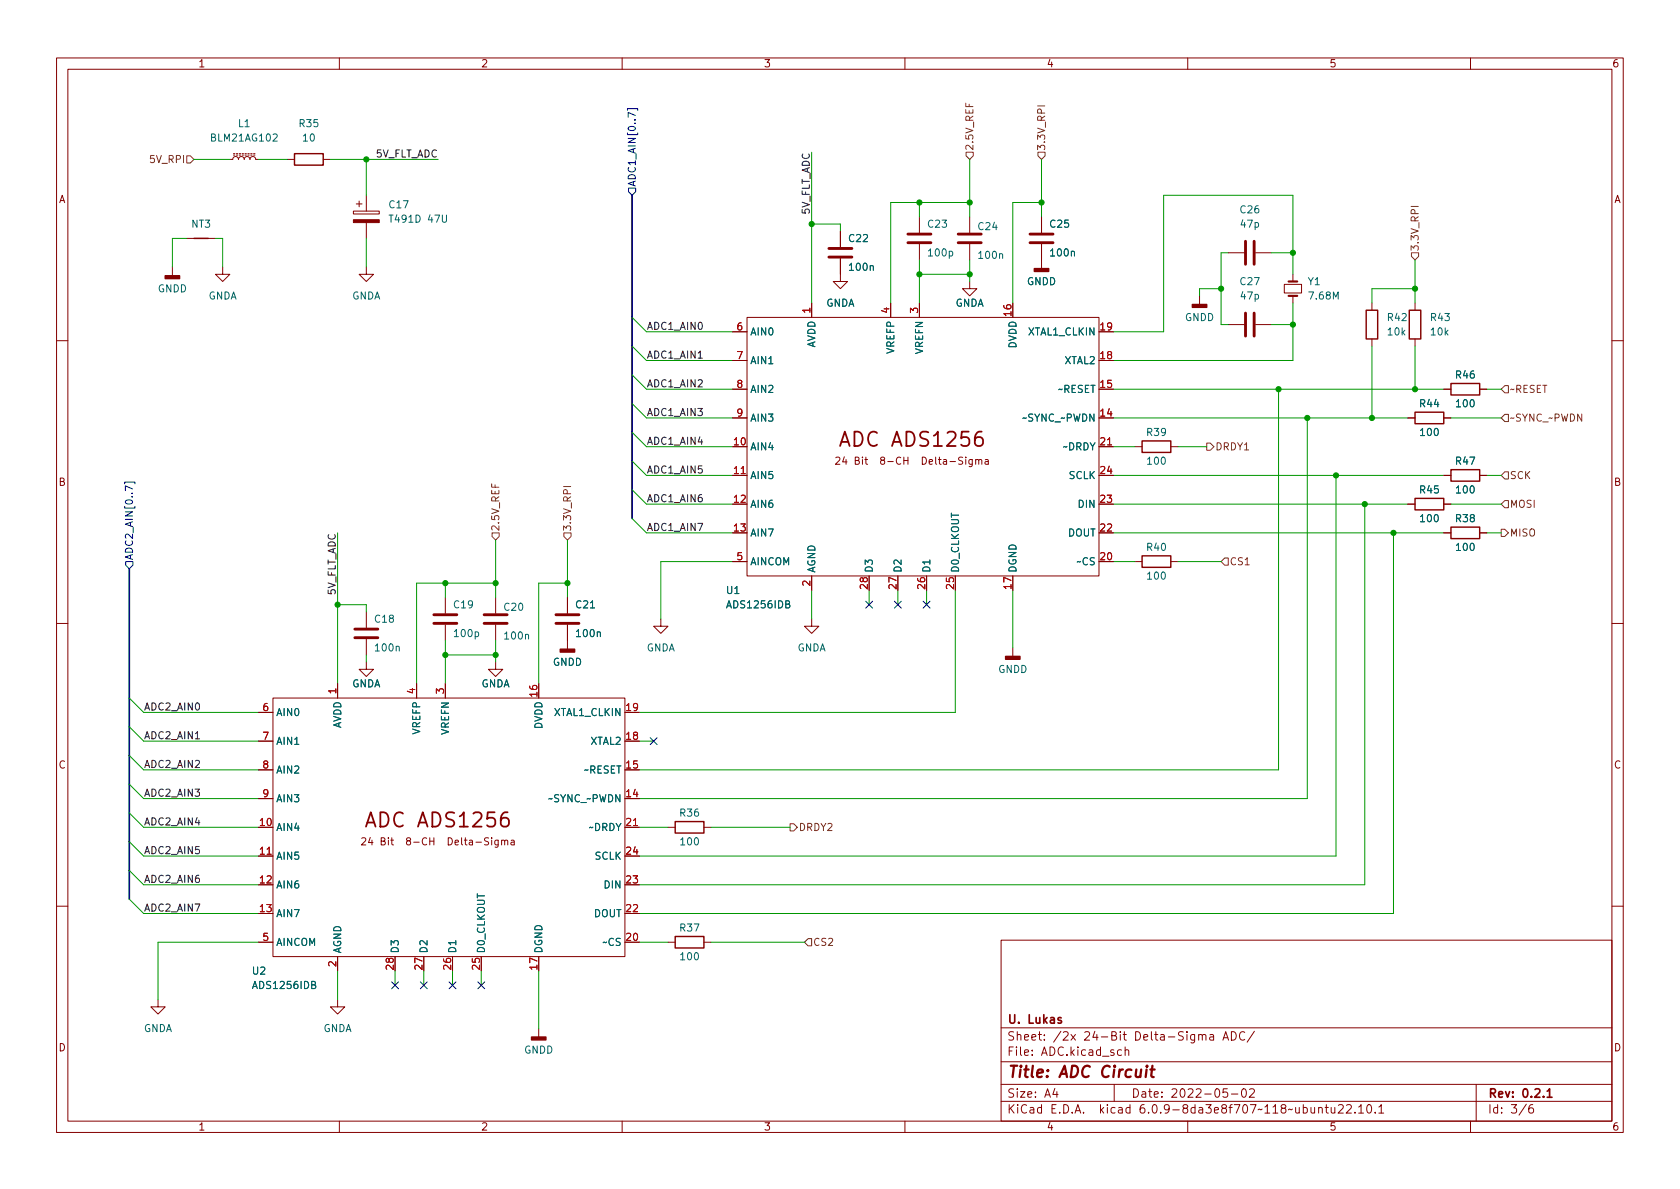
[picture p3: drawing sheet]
<svg xmlns="http://www.w3.org/2000/svg" width="297mm" height="210mm" viewBox="0 0 297 210" stroke-linecap="round" stroke-linejoin="round" font-family="sans-serif">
<g fill="none" stroke="#840000" stroke-width=".18">
<path d="M10 10.2h277v190.1h-277zM12 12.2h273v186.1h-273zM60 10.2v2M110 10.2v2M160 10.2v2M210 10.2v2M260 10.2v2M40.6 28.2h.5l.2-.4 .4-.1 .3 .1 .2 .4 .1-.3 .3-.2 .4 .1 .2 .4 .2-.4 .4-.1 .3 .2 .1 .3 .1-.4 .4-.1 .4 .1 .1 .4h.5M41.3 27.4h.2M41.3 27.2h.2M41.8 27.4h.2M41.8 27.2h.2"/>
<path d="M42.3 27.4h.2M42.3 27.2h.2M42.8 27.4h.3M42.8 27.2h.3M43.3 27.4h.3M43.3 27.2h.3M43.8 27.4h.3M43.8 27.2h.3M44.3 27.4h.3M44.3 27.2h.3M44.8 27.4h.3M44.8 27.2h.3"/>
<path d="M50.8 28.2h1.3M57.1 28.2h1.3M62.5 37.3h4.6v.5h-4.6zM63 36.1h1M63.5 35.6v1M64.8 34.5v2.8M64.8 39.4v2.8M162.6 38.3v2.8M171.4 38.3v2.8M184.1 38.3v2.8M30.5 47.2v1.6M33 42.2h5.1"/>
<path d="M39.4 47.2v1.3h1.2l-1.2 1.3-1.3-1.3h1.3M64.8 47.2v1.3h1.2l-1.2 1.3-1.3-1.3h1.3M129.5 58.7h2.6M132.1 56.1h62.2v45.7h-62.2zM143.5 53.6v2.5M148.6 45.7v4.1h1.3l-1.3 1.2-1.3-1.2h1.3M148.6 40.9v2.8M157.5 53.6v2.5M162.6 43.2v2.8M162.6 53.6v2.5M171.4 49.8v1.2h1.3l-1.3 1.3-1.2-1.3h1.2M171.4 43.2v2.8"/>
<path d="M184.1 43.2v4.3M212.1 52.3v1.5M217.2 44.7h2.8M217.2 57.4h2.8M222 44.7h2.8M222 57.4h2.8M227.1 50.3h3v1.5h-3zM228.6 48.5v1.3M228.6 52.3v1.3M242.6 53.6v1.3M242.6 59.9v1.3M250.2 53.6v1.3"/>
<path d="M250.2 59.9v1.3M10 60.2h2M129.5 63.7h2.6M129.5 68.8h2.6M129.5 73.9h2.6M194.3 79h2.5M200.7 79h1.2M207 79h1.3M248.9 73.9h1.3M255.3 68.8h1.2M255.3 73.9h1.2M261.6 68.8h1.3"/>
<path d="M285 60.2h2M129.5 84.1h2.6M129.5 99.3h2.6M147.8 81l.5-.2 .2 .4-.8 .9h.8M149.3 80.8l-.3 .9h.8M149.6 81.3v.8M171.9 81.3v1l-.2 .2h-.3M171.9 81.3h-.4l-.2 .2 .1 .5h.5M172.5 81.4l.2-.1h.3l.1 .8M172.5 81.3v.8M173.1 81.4l.1-.1h.3l.1 .8M174.2 81.3h.5v.8"/>
<path d="M174.7 81.6h-.4l-.2 .2 .2 .3 .4-.1M200.7 99.3h1.2M207 99.3h1.3M248.9 89.1h1.3M255.3 84.1h1.2M255.3 89.1h1.2M255.3 94.2h1.2M261.6 84.1h1.3M261.6 94.2h1.3M10 110.2h2M64.8 117.1v1.3h1.2l-1.2 1.2-1.3-1.2h1.3M64.8 108.2v2.8"/>
<path d="M64.8 113v2.8M78.7 105.7v2.8M78.7 110.5v2.8M87.6 117.1v1.3h1.3l-1.3 1.2-1.2-1.2h1.2M87.6 105.7v2.8M87.6 110.5v2.8M100.3 105.7v2.8M100.3 110.5v4.3M116.8 109.5v1.2h1.3l-1.3 1.3-1.2-1.3h1.2M143.5 109.5v1.2h1.3l-1.3 1.3-1.3-1.3h1.3M143.5 101.8v2.6M179.1 114.5v1.6"/>
<path d="M285 110.2h2M45.7 126h2.6M45.7 131.1h2.6M45.7 136.1h2.6M48.3 123.4h62.2v45.8h-62.2zM59.7 120.9v2.5M73.7 120.9v2.5M78.7 120.9v2.5M45.7 151.4h2.6M45.7 141.2h2.6M64 148.3l.4-.2 .3 .4-.8 .9h.8M65.5 148.1l-.3 .9h.7"/>
<path d="M65.8 148.6v.8M88.1 148.6v1l-.3 .2h-.3M88.1 148.6h-.4l-.2 .2 .1 .6h.5M88.7 148.7l.2-.1h.3v.8M88.7 148.6v.8M89.2 148.7l.2-.1h.3l.1 .8M90.4 148.6h.5v.8M90.9 148.9h-.4l-.2 .2 .2 .3h.4M110.5 146.3h2.5M118.1 146.3h1.3M124.5 146.3h1.2M10 160.2h2"/>
<path d="M27.9 176.8v1.2h1.3l-1.3 1.3-1.2-1.3h1.2M45.7 166.6h2.6M59.7 176.8v1.2h1.3l-1.3 1.3-1.3-1.3h1.3M59.7 169.2v2.5M118.1 166.6h1.3M124.5 166.6h1.2M177 166.3h108v32h-108zM285 160.2h2M60 198.3v2M95.2 181.9v1.5M110 198.3v2M160 198.3v2"/>
<path d="M177 194.8h108M177 191.8h108M177 187.8h108M177 181.8h108M186.5 192.5l-.4 1h1M186.9 193v1M197 191.8v3M198.3 185.7l-.4-.1-.3 .3v.4l.1 .3h.6M198.9 185.8l.2-.2 .4 .1 .1 .9M198.9 185.1v1.5M210 198.3v2M211.9 183.1l.2-.2 .4 .1 .1 .9"/>
<path d="M211.9 182.9v1M212.6 183.1l.2-.2 .3 .1 .1 .9M213.9 183h.6l.1 .9M214.6 183.3l-.5 .1a.29 .29 0 0 0-.2 .2 .29 .29 0 0 0 .2 .3h.5M216.2 183.9l.5-1.5 .5 1.5M216.4 183.5h.7M217 192.5h-.7l-.1 .7 .2-.1 .5 .1 .2 .2-.1 .5-.2 .1-.6-.1M217.7 182.4a.76 .76 0 0 1 .9 .8 .76 .76 0 0 1-.9 .7zM217.7 193.5h1.2M219.7 192.6l.2-.1a.81 .81 0 0 1 .5 .7 .81 .81 0 0 1-.3 .8h-.1a.81 .81 0 0 1-.6-.6 .81 .81 0 0 1 .3-.8zM220.1 182.6a.6 .6 0 0 0-.8 0 .6 .6 0 0 0-.2 .7 .56 .56 0 0 0 .3 .6 .56 .56 0 0 0 .7-.1M220.9 192.7l.6-.2 .2 .2 .1 .3-.9 1h.9"/>
<path d="M221.8 182.4l-1.3 1.9M233.1 196l.3-.2 .3 .1 .1 .9M233.1 195.8v1M234.3 195.8h.6M234.5 195.3v1.3l.4 .2M235.4 195.8v1h.4l.2-.1M236 195.8v1M236.6 195.5l.6-.2 .2 .2 .1 .3-.9 1h.9M238.1 195.5l.5-.2 .3 .2v.3l-.9 1h.9M239.6 196.7v.1M240.2 195.8l.4-.5v1.5M240.2 196.8h.9"/>
<path d="M241.8 195.5l.2-.2a.81 .81 0 0 1 .6 .7 .81 .81 0 0 1-.3 .8h-.2a.81 .81 0 0 1-.3-1.3zM243.1 196.7v.1M243.8 195.8l.4-.5v1.5M243.8 196.8h.8M260 198.3v2M261 191.8v6.5M269.9 195.3l-1.3 1.9M271 195.3a.6 .6 0 0 0-.7 .7v.5l.1 .3h.5l.2-.1 .1-.5-.2-.2-.4-.1-.3 .3"/>
</g>
<path d="M187.6 180l-.3-.1-.2 .2v.3l.5 .1v.4h-.5M273.6 193l.4-.5v1.5M273.6 194h.8" fill="none" stroke="#840000" stroke-width=".3"/>
<path d="M202.7 189.1l-.1 1.4M202.8 188.5l-.1 .1 .1 .1 .1-.1-.1-.1v.2M203.4 189.1h.8M203.8 188.5l-.3 1.7 .1 .2 .4 .1" fill="none" stroke="#840000" stroke-width=".4"/>
<path d="M227.8 52.3h1.6M227.8 49.8h1.6" fill="none" stroke="#840000" stroke-width=".38"/>
<path d="M62.5 38.9h4.6v.5h-4.6z" fill="#840000" stroke="#840000" stroke-width=".18"/>
<path d="M68.8 38h.7M181.4 73.9l-.6 .1M182.6 73.3l-.5-.1-.2 .1v.4l.6 .2 .1 .3-.2 .3-.5-.1M187.8 68.8l-.6 .1M188.6 79l-.6 .1M191.1 99.3l-.6 .1M104 136.1l-.6 .1M97.6 141.2l-.6 .1M98.8 140.6l-.5-.1-.2 .1v.4l.6 .2 .1 .4-.3 .2-.4-.1M104.8 146.3l-.6 .1M107.2 166.6l-.6 .1" fill="none" stroke="#006464" stroke-width=".18"/>
<g fill="none" stroke="#840000" stroke-width=".25">
<path d="M52.1 27.2h5v2h-5zM34.3 42.2h2.5M241.6 54.9h2v5h-2zM249.2 54.9h2v5h-2zM201.9 78h5.1v2h-5.1zM250.2 72.9h5.1v2h-5.1zM256.5 67.8h5.1v2h-5.1zM201.9 98.3h5.1v2h-5.1zM250.2 88.1h5.1v2.1h-5.1zM256.5 93.2h5.1v2h-5.1zM256.5 83.1h5.1v2h-5.1zM119.4 145.3h5.1v2h-5.1z"/>
<path d="M119.4 165.6h5.1v2h-5.1z"/>
</g>
<g fill="#840000" stroke="#840000" stroke-width=".25">
<path d="M29.2 48.8h2.5v.5h-2.5z"/>
<path d="M94 183.4h2.5v.5h-2.5z"/>
<path d="M177.8 116.1h2.5v.5h-2.5z"/>
<path d="M210.8 53.8h2.6v.6h-2.6z"/>
<path d="M182.9 47.5h2.5v.5h-2.5z"/>
<path d="M99.1 114.8h2.5v.5h-2.5z"/>
</g>
<g fill="none" stroke="#840000" stroke-width=".51">
<path d="M146.6 45.5h4M146.6 43.9h4M160.5 42.9h4.1M160.5 41.4h4.1M169.4 42.9h4.1M169.4 41.4h4.1M182.1 42.9h4.1M182.1 41.4h4.1M220.2 42.7v4M220.2 55.4v4M221.7 42.7v4M221.7 55.4v4"/>
<path d="M62.7 112.8h4.1M62.7 111.2h4.1M76.7 110.2h4.1M76.7 108.7h4.1M85.6 110.2h4.1M85.6 108.7h4.1M98.3 110.2h4.1M98.3 108.7h4.1"/>
</g>
<g fill="none" stroke="#000084" stroke-width=".18">
<path d="M110.9 19.5v-.3h1.9v.3M111.1 33.3h1.3v.6l-.6 .6-.7-.6zM112.3 20.4l-1.2-.5v.8M22 85.6v-.3h1.9v.3M22.2 99.3h1.3v.6l-.6 .7-.7-.7zM23.4 86.5l-1.2-.6v.9M153.1 106.3l1.2 1.2M154.3 106.3l-1.2 1.2M158.1 106.3l1.3 1.2M159.4 106.3l-1.3 1.2M163.2 106.3l1.2 1.2M164.4 106.3l-1.2 1.2"/>
<path d="M115 130.4l1.2 1.3M116.2 130.4l-1.2 1.3M69.2 173.6l1.3 1.2M70.5 173.6l-1.3 1.2M74.3 173.6l1.2 1.2M75.5 173.6l-1.2 1.2M79.4 173.6l1.2 1.2M80.6 173.6l-1.2 1.2M84.5 173.6l1.2 1.2M85.7 173.6l-1.2 1.2"/>
</g>
<g fill="none" stroke="#725600" stroke-width=".18">
<path d="M33 27.6h.7l.6 .6-.6 .6h-.7zM170.8 26.9h1.3v.7l-.7 .6-.6-.6zM183.5 26.9h1.3v.7l-.7 .6-.6-.6zM249.6 44.7h1.2v.6l-.6 .7-.6-.7zM213.4 78.4h.6l.6 .6-.6 .6h-.6zM266.1 73.3h.6v1.2h-.6l-.7-.6zM266.1 68.2h.6v1.3h-.6l-.7-.7zM87 94.2h1.3v.7l-.7 .6-.6-.6zM99.7 94.2h1.3v.7l-.7 .6-.6-.6zM216.5 98.7h.7v1.2h-.7l-.6-.6zM265.4 93.6h.7l.6 .6-.6 .7h-.7zM266.1 88.5h.6v1.3h-.6l-.7-.7z"/>
<path d="M266.1 83.4h.6v1.3h-.6l-.7-.6zM139.7 145.7h.6l.7 .6-.7 .6h-.6zM142.9 166h.6v1.3h-.6l-.7-.7z"/>
</g>
<path d="M111.8 34.5v57.2M22.9 100.6v58.4" fill="none" stroke="#000084" stroke-width=".3"/>
<g fill="none" stroke="#009600" stroke-width=".18">
<path d="M34.3 28.2h6.3M45.7 28.2h5.1M58.4 28.2h19.1M64.8 28.2v6.3M143.5 26.9v26.7M143.5 39.6h5.1v1.3M162.6 35.8v2.5M171.4 28.2v10.1M171.4 35.8h-13.9v17.8M184.1 35.8h-5v17.8M184.1 28.2v10.1M33 42.2h-2.5v5"/>
<path d="M38.1 42.2h1.3v5M64.8 42.2v5M111.8 56.1l2.5 2.6h15.2M162.6 48.5h8.8M162.6 46v7.6M171.4 46v3.8M215.9 51h-3.8v1.3M217.2 44.7h-1.3v12.7h1.3M224.8 57.4h3.8M224.8 44.7h3.8M228.6 48.5v-14h-22.9v24.2h-8.9M228.6 53.6v10.1h-31.8"/>
<path d="M250.2 51h-7.6v2.6M250.2 46v7.6M111.8 61.2l2.5 2.5h15.2M111.8 76.4l2.5 2.6h15.2M111.8 66.3l2.5 2.5h15.2M111.8 71.4l2.5 2.5h15.2M196.8 79h3.9M196.8 68.8h58.5M196.8 73.9h52.1M208.3 79h5.1M226.1 68.8v67.3h-113.1M231.1 73.9v67.3h-118.1"/>
<path d="M242.6 61.2v12.7M250.2 61.2v7.6M256.5 73.9h8.9M262.9 68.8h2.5M59.7 94.2v26.7M87.6 95.5v10.2M100.3 95.5v10.2M111.8 86.6l2.5 2.5h15.2M111.8 91.7l2.5 2.5h15.2M111.8 81.5l2.5 2.6h15.2M129.5 99.3h-12.7v10.2M196.8 89.1h52.1"/>
<path d="M196.8 99.3h3.9M196.8 94.2h58.5M196.8 84.1h58.5M208.3 99.3h7.6M236.2 84.1v67.3h-123.2M241.3 89.1v67.4h-128.3M246.4 94.2v67.3h-133.4M256.5 89.1h8.9M262.9 94.2h2.5M262.9 84.1h2.5M59.7 106.9h5.1v1.3M64.8 115.8v1.3"/>
<path d="M78.7 103.1v2.6M78.7 113.3v7.6M78.7 115.8h8.9M87.6 113.3v3.8M87.6 103.1h-13.9v17.8M100.3 103.1h-5.1v17.8M143.5 104.4v5.1M153.7 104.4v2.5M158.7 104.4v2.5M163.8 104.4v2.5M168.9 104.4v21.6h-55.9M179.1 104.4v10.1"/>
<path d="M22.9 133.6l2.5 2.5h20.3M22.9 123.4l2.5 2.6h20.3M22.9 138.7l2.5 2.5h20.3M22.9 128.5l2.5 2.6h20.3M113 131.1h2.6M22.9 143.8l2.5 2.5h20.3M22.9 159l2.5 2.5h20.3M22.9 153.9l2.5 2.6h20.3M22.9 148.8l2.5 2.6h20.3M113 146.3h5.1M125.7 146.3h14M45.7 166.6h-17.8v10.2"/>
<path d="M59.7 171.7v5.1M69.8 171.7v2.5M74.9 171.7v2.5M80 171.7v2.5M85.1 171.7v2.5M95.2 171.7v10.2M113 166.6h5.1M125.7 166.6h16.5"/>
</g>
<g fill="#009600" stroke="#009600" stroke-width=".18">
<circle cx="162.6" cy="48.5" r=".46"/>
<circle cx="171.4" cy="48.5" r=".46"/>
<circle cx="143.5" cy="39.6" r=".46"/>
<circle cx="171.4" cy="35.8" r=".46"/>
<circle cx="162.6" cy="35.8" r=".46"/>
<circle cx="78.7" cy="115.8" r=".46"/>
<circle cx="78.7" cy="103.1" r=".46"/>
<circle cx="87.6" cy="103.1" r=".46"/>
<circle cx="87.6" cy="115.8" r=".46"/>
<circle cx="59.7" cy="106.9" r=".46"/>
<circle cx="64.8" cy="28.2" r=".46"/>
<circle cx="228.6" cy="57.4" r=".46"/>
<circle cx="231.1" cy="73.9" r=".46"/>
<circle cx="226.1" cy="68.8" r=".46"/>
<circle cx="250.2" cy="51" r=".46"/>
<circle cx="242.6" cy="73.9" r=".46"/>
<circle cx="236.2" cy="84.1" r=".46"/>
<circle cx="246.4" cy="94.2" r=".46"/>
<circle cx="241.3" cy="89.1" r=".46"/>
<circle cx="250.2" cy="68.8" r=".46"/>
<circle cx="100.3" cy="103.1" r=".46"/>
<circle cx="184.1" cy="35.8" r=".46"/>
<circle cx="215.9" cy="51" r=".46"/>
<circle cx="228.6" cy="44.7" r=".46"/>
</g>
<g font-size="3.5" fill="#840000">
<text x="149.3" y="79">ADC ADS1256</text>
<text x="65.5" y="146.3">ADC ADS1256</text>
</g>
<text font-size="2.8" fill="#840000" x="178" y="190.6">Title: ADC Circuit</text>
<g font-size="2.1" fill="#840000">
<text x="178" y="184">Sheet: /2x 24-Bit Delta-Sigma ADC/</text>
<text x="178" y="181">U. Lukas</text>
<text x="178" y="186.7">File: ADC.kicad_sch</text>
<text x="178" y="196.9">KiCad E.D.A. kicad 6.0.9-8da3e8f707~118~ubuntu22.10.1</text>
<text x="178" y="194.1">Size: A4</text>
<text x="200" y="194.1">Date: 2022-05-02</text>
<text x="263" y="194.1">Rev: 0.2.1</text>
<text x="263" y="196.9">Id: 3/6</text>
</g>
<g font-size="1.8" fill="#840000">
<text x="35" y="11.9">1</text>
<text x="85" y="11.9">2</text>
<text x="135" y="11.9">3</text>
<text x="185" y="11.9">4</text>
<text x="235" y="11.9">5</text>
<text x="285" y="11.9">6</text>
<text x="10.3" y="35.9">A</text>
<text x="285.3" y="35.9">A</text>
<text x="150.7" y="82.2">24 Bit 8-CH Delta-Sigma</text>
<text x="10.3" y="85.9">B</text>
<text x="285.3" y="85.9">B</text>
<text x="10.3" y="135.9">C</text>
<text x="285.3" y="135.9">C</text>
<text x="66.9" y="149.5">24 Bit 8-CH Delta-Sigma</text>
<text x="10.3" y="185.9">D</text>
<text x="285.3" y="185.9">D</text>
<text x="35" y="199.9">1</text>
<text x="85" y="199.9">2</text>
<text x="135" y="199.9">3</text>
<text x="185" y="199.9">4</text>
<text x="235" y="199.9">5</text>
<text x="285" y="199.9">6</text>
</g>
<g font-size="1.8" fill="#006464">
<text x="42.1" y="22.5">L1</text>
<text x="53" y="22.5">R35</text>
<text x="37.5" y="25">BLM21AG102</text>
<text x="53.6" y="25">10</text>
<text x="33.9" y="40.3">NT3</text>
<text x="68.9" y="36.8">C17</text>
<text x="69.4" y="39.4">T491D 47U</text>
<text x="164.1" y="40.3">C23</text>
<text x="173" y="40.7">C24</text>
<text x="185.7" y="40.3">C25</text>
<text x="219.4" y="37.7">C26</text>
<text x="219.5" y="40.3">47p</text>
<text x="150.2" y="42.8">C22</text>
<text x="150.3" y="47.9">100n</text>
<text x="164.3" y="45.3">100p</text>
<text x="173.2" y="45.8">100n</text>
<text x="185.9" y="45.3">100n</text>
<text x="27.9" y="51.7">GNDD</text>
<text x="36.8" y="53">GNDA</text>
<text x="62.2" y="53">GNDA</text>
<text x="181.5" y="50.4">GNDD</text>
<text x="219.4" y="50.4">C27</text>
<text x="219.5" y="53">47p</text>
<text x="231.3" y="50.4">Y1</text>
<text x="231.6" y="53">7.68M</text>
<text x="132.6" y="59.3">AIN0</text>
<text x="146" y="54.2">GNDA</text>
<text x="168.8" y="54.2">GNDA</text>
<text x="181.8" y="59.3">XTAL1_CLKIN</text>
<text x="209.5" y="56.8">GNDD</text>
<text x="245.4" y="56.8">R42</text>
<text x="245.4" y="59.3">10k</text>
<text x="253" y="56.8">R43</text>
<text x="253.1" y="59.3">10k</text>
<text x="132.6" y="64.4">AIN1</text>
<text x="144.1" y="61.6" transform="rotate(-90 144.1 61.6)">AVDD</text>
<text x="158.1" y="62.5" transform="rotate(-90 158.1 62.5)">VREFP</text>
<text x="163.2" y="62.6" transform="rotate(-90 163.2 62.6)">VREFN</text>
<text x="179.7" y="61.6" transform="rotate(-90 179.7 61.6)">DVDD</text>
<text x="188.2" y="64.4">XTAL2</text>
<text x="132.6" y="69.5">AIN2</text>
<text x="187.9" y="69.5">~RESET</text>
<text x="257.5" y="66.9">R46</text>
<text x="132.6" y="74.5">AIN3</text>
<text x="182.5" y="74.5">~SYNC_~PWDN</text>
<text x="202.8" y="77.1">R39</text>
<text x="251.1" y="72">R44</text>
<text x="251.3" y="77.1">100</text>
<text x="257.6" y="72">100</text>
<text x="132.6" y="79.6">AIN4</text>
<text x="188.8" y="79.6">~DRDY</text>
<text x="203" y="82.2">100</text>
<text x="257.5" y="82.2">R47</text>
<text x="132.6" y="84.7">AIN5</text>
<text x="132.6" y="89.8">AIN6</text>
<text x="189" y="84.7">SCLK</text>
<text x="190.8" y="89.8">DIN</text>
<text x="251.1" y="87.2">R45</text>
<text x="257.6" y="87.2">100</text>
<text x="132.6" y="94.9">AIN7</text>
<text x="188.8" y="94.9">DOUT</text>
<text x="251.3" y="92.3">100</text>
<text x="257.5" y="92.3">R38</text>
<text x="132.6" y="99.9">AINCOM</text>
<text x="144.1" y="101.3" transform="rotate(-90 144.1 101.3)">AGND</text>
<text x="154.3" y="101.3" transform="rotate(-90 154.3 101.3)">D3</text>
<text x="159.4" y="101.3" transform="rotate(-90 159.4 101.3)">D2</text>
<text x="164.5" y="101.3" transform="rotate(-90 164.5 101.3)">D1</text>
<text x="169.5" y="101.3" transform="rotate(-90 169.5 101.3)">D0_CLKOUT</text>
<text x="179.7" y="101.3" transform="rotate(-90 179.7 101.3)">DGND</text>
<text x="191.3" y="99.9">~CS</text>
<text x="202.8" y="97.4">R40</text>
<text x="257.6" y="97.4">100</text>
<text x="80.3" y="107.6">C19</text>
<text x="89.2" y="108">C20</text>
<text x="101.9" y="107.6">C21</text>
<text x="128.5" y="105">U1</text>
<text x="128.8" y="107.6">ADS1256IDB</text>
<text x="203" y="102.5">100</text>
<text x="66.3" y="110.1">C18</text>
<text x="80.5" y="112.6">100p</text>
<text x="89.4" y="113.1">100n</text>
<text x="102.1" y="112.6">100n</text>
<text x="66.5" y="115.2">100n</text>
<text x="97.7" y="117.7">GNDD</text>
<text x="114.2" y="115.2">GNDA</text>
<text x="140.9" y="115.2">GNDA</text>
<text x="176.5" y="119">GNDD</text>
<text x="62.2" y="121.5">GNDA</text>
<text x="85" y="121.5">GNDA</text>
<text x="48.8" y="126.6">AIN0</text>
<text x="48.8" y="131.7">AIN1</text>
<text x="60.3" y="129" transform="rotate(-90 60.3 129)">AVDD</text>
<text x="74.3" y="129.8" transform="rotate(-90 74.3 129.8)">VREFP</text>
<text x="79.4" y="129.9" transform="rotate(-90 79.4 129.9)">VREFN</text>
<text x="95.9" y="129" transform="rotate(-90 95.9 129)">DVDD</text>
<text x="98" y="126.6">XTAL1_CLKIN</text>
<text x="104.4" y="131.7">XTAL2</text>
<text x="48.8" y="136.8">AIN2</text>
<text x="104.1" y="136.8">~RESET</text>
<text x="48.8" y="141.9">AIN3</text>
<text x="98.7" y="141.9">~SYNC_~PWDN</text>
<text x="48.8" y="146.9">AIN4</text>
<text x="105" y="146.9">~DRDY</text>
<text x="120.3" y="144.4">R36</text>
<text x="120.4" y="149.5">100</text>
<text x="48.8" y="152">AIN5</text>
<text x="105.2" y="152">SCLK</text>
<text x="48.8" y="157.1">AIN6</text>
<text x="106.9" y="157.1">DIN</text>
<text x="48.8" y="162.2">AIN7</text>
<text x="48.8" y="167.3">AINCOM</text>
<text x="105" y="162.2">DOUT</text>
<text x="107.5" y="167.3">~CS</text>
<text x="120.3" y="164.7">R37</text>
<text x="44.7" y="172.3">U2</text>
<text x="60.3" y="168.7" transform="rotate(-90 60.3 168.7)">AGND</text>
<text x="70.5" y="168.7" transform="rotate(-90 70.5 168.7)">D3</text>
<text x="75.6" y="168.7" transform="rotate(-90 75.6 168.7)">D2</text>
<text x="80.6" y="168.7" transform="rotate(-90 80.6 168.7)">D1</text>
<text x="85.7" y="168.7" transform="rotate(-90 85.7 168.7)">D0_CLKOUT</text>
<text x="95.9" y="168.7" transform="rotate(-90 95.9 168.7)">DGND</text>
<text x="120.4" y="169.8">100</text>
<text x="44.9" y="174.9">ADS1256IDB</text>
<text x="25.3" y="182.5">GNDA</text>
<text x="57.1" y="182.5">GNDA</text>
<text x="92.6" y="186.3">GNDD</text>
</g>
<g font-size="1.8" fill="#725600">
<text x="26.7" y="28.8">5V_RPI</text>
<text x="172.1" y="26.7" transform="rotate(-90 172.1 26.7)">2.5V_REF</text>
<text x="184.8" y="26.7" transform="rotate(-90 184.8 26.7)">3.3V_RPI</text>
<text x="250.8" y="44.5" transform="rotate(-90 250.8 44.5)">3.3V_RPI</text>
<text x="266.9" y="69.5">~RESET</text>
<text x="266.9" y="74.5">~SYNC_~PWDN</text>
<text x="214.8" y="79.6">DRDY1</text>
<text x="266.9" y="89.8">MOSI</text>
<text x="266.9" y="84.7">SCK</text>
<text x="88.3" y="94" transform="rotate(-90 88.3 94)">2.5V_REF</text>
<text x="101" y="94" transform="rotate(-90 101 94)">3.3V_RPI</text>
<text x="266.9" y="94.9">MISO</text>
<text x="217.4" y="99.9">CS1</text>
<text x="141.2" y="146.9">DRDY2</text>
<text x="143.7" y="167.3">CS2</text>
</g>
<g font-size="1.8" fill="#0f0f0f">
<text x="66.3" y="27.8">5V_FLT_ADC</text>
<text x="143.2" y="38.1" transform="rotate(-90 143.2 38.1)">5V_FLT_ADC</text>
<text x="114.3" y="58.3">ADC1_AIN0</text>
<text x="114.3" y="63.4">ADC1_AIN1</text>
<text x="114.3" y="68.5">ADC1_AIN2</text>
<text x="114.3" y="73.6">ADC1_AIN3</text>
<text x="114.3" y="78.6">ADC1_AIN4</text>
<text x="114.3" y="83.7">ADC1_AIN5</text>
<text x="114.3" y="88.8">ADC1_AIN6</text>
<text x="114.3" y="93.9">ADC1_AIN7</text>
<text x="59.3" y="105.4" transform="rotate(-90 59.3 105.4)">5V_FLT_ADC</text>
<text x="25.4" y="125.6">ADC2_AIN0</text>
<text x="25.4" y="130.7">ADC2_AIN1</text>
<text x="25.4" y="135.8">ADC2_AIN2</text>
<text x="25.4" y="140.9">ADC2_AIN3</text>
<text x="25.4" y="145.9">ADC2_AIN4</text>
<text x="25.4" y="151">ADC2_AIN5</text>
<text x="25.4" y="161.2">ADC2_AIN7</text>
<text x="25.4" y="156.1">ADC2_AIN6</text>
</g>
<g font-size="1.8" fill="#000084">
<text x="112.4" y="33.1" transform="rotate(-90 112.4 33.1)">ADC1_AIN[0..7]</text>
<text x="23.5" y="99.1" transform="rotate(-90 23.5 99.1)">ADC2_AIN[0..7]</text>
</g>
<g font-size="1.8" fill="#a90000">
<text x="130.3" y="58.4">6</text>
<text x="143.3" y="55.4" transform="rotate(-90 143.3 55.4)">1</text>
<text x="157.2" y="55.4" transform="rotate(-90 157.2 55.4)">4</text>
<text x="162.3" y="55.4" transform="rotate(-90 162.3 55.4)">3</text>
<text x="178.8" y="55.8" transform="rotate(-90 178.8 55.8)">16</text>
<text x="194.6" y="58.4">19</text>
<text x="130.3" y="63.5">7</text>
<text x="194.6" y="63.5">18</text>
<text x="130.3" y="68.6">8</text>
<text x="194.6" y="68.6">15</text>
<text x="130.3" y="73.7">9</text>
<text x="194.6" y="73.7">14</text>
<text x="129.8" y="78.7">10</text>
<text x="129.8" y="83.8">11</text>
<text x="194.6" y="78.7">21</text>
<text x="194.6" y="83.8">24</text>
<text x="129.8" y="88.9">12</text>
<text x="194.6" y="88.9">23</text>
<text x="129.8" y="94">13</text>
<text x="194.6" y="94">22</text>
<text x="130.3" y="99.1">5</text>
<text x="194.6" y="99.1">20</text>
<text x="143.3" y="103.6" transform="rotate(-90 143.3 103.6)">2</text>
<text x="153.4" y="104.1" transform="rotate(-90 153.4 104.1)">28</text>
<text x="158.5" y="104.1" transform="rotate(-90 158.5 104.1)">27</text>
<text x="163.6" y="104.1" transform="rotate(-90 163.6 104.1)">26</text>
<text x="168.7" y="104.1" transform="rotate(-90 168.7 104.1)">25</text>
<text x="178.8" y="104.1" transform="rotate(-90 178.8 104.1)">17</text>
<text x="46.5" y="125.7">6</text>
<text x="59.4" y="122.7" transform="rotate(-90 59.4 122.7)">1</text>
<text x="73.4" y="122.7" transform="rotate(-90 73.4 122.7)">4</text>
<text x="78.5" y="122.7" transform="rotate(-90 78.5 122.7)">3</text>
<text x="95" y="123.2" transform="rotate(-90 95 123.2)">16</text>
<text x="110.8" y="125.7">19</text>
<text x="46.5" y="130.8">7</text>
<text x="110.8" y="130.8">18</text>
<text x="46.5" y="135.9">8</text>
<text x="110.8" y="135.9">15</text>
<text x="46.5" y="141">9</text>
<text x="110.8" y="141">14</text>
<text x="46" y="146">10</text>
<text x="110.8" y="146">21</text>
<text x="46" y="151.1">11</text>
<text x="110.8" y="151.1">24</text>
<text x="46" y="156.2">12</text>
<text x="46" y="161.3">13</text>
<text x="110.8" y="161.3">22</text>
<text x="110.8" y="156.2">23</text>
<text x="46.5" y="166.4">5</text>
<text x="110.8" y="166.4">20</text>
<text x="59.4" y="170.9" transform="rotate(-90 59.4 170.9)">2</text>
<text x="69.6" y="171.4" transform="rotate(-90 69.6 171.4)">28</text>
<text x="74.7" y="171.4" transform="rotate(-90 74.7 171.4)">27</text>
<text x="79.8" y="171.4" transform="rotate(-90 79.8 171.4)">26</text>
<text x="84.8" y="171.4" transform="rotate(-90 84.8 171.4)">25</text>
<text x="95" y="171.4" transform="rotate(-90 95 171.4)">17</text>
</g>
</svg>
